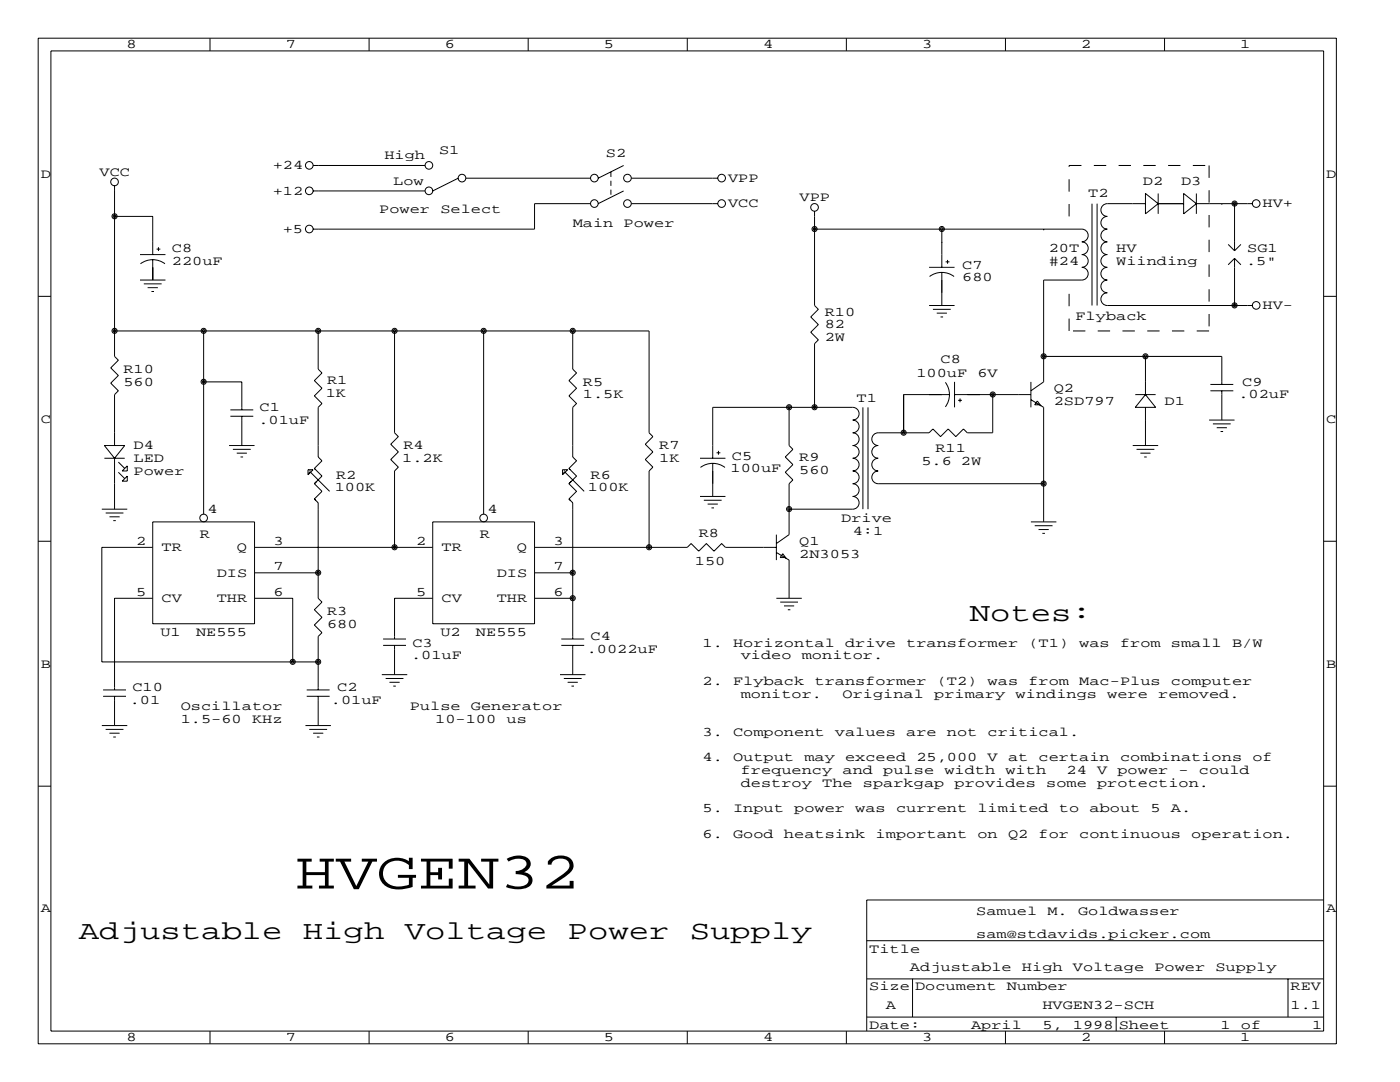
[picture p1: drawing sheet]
<svg xmlns="http://www.w3.org/2000/svg" width="279mm" height="216mm" viewBox="0 0 279 216" stroke-linecap="round" stroke-linejoin="round" font-family="sans-serif">
<g fill="none" stroke="#000" stroke-width=".2">
<path d="M7.6 7.6h259.1v200.7h-259.1zM10.2 10.2h254v195.5h-254zM41.9 7.6v2.6M73.7 7.6v2.6M105.4 7.6v2.6M137.2 7.6v2.6M168.9 7.6v2.6M200.7 7.6v2.6M232.4 7.6v2.6M22.9 37.1v34l.7 .8-1.5 1.5 1.5 1.5-1.5 1.6 1.5 1.5-.7 .7v10.2M62.5 33h22.3M62.5 38.1h22.3"/>
<path d="M91.4 35.6l-5 2.5M93 35.6h24.9M121.9 34.3v1M121.9 36.1v1M121.9 37.8v1.1M124.5 33l-5.1 2.6M124.5 38.1l-5.1 2.5M126 35.6h17.3M228.6 38.6l2.5 2-2.5 2.1zM231.1 38.6v4.1M236.2 38.6l2.6 2-2.6 2.1zM238.8 38.6v4.1"/>
<path d="M7.6 59.1h2.6M22.9 43.2h7.6v7.6M27.9 55.9h5.1M27.9 50.8h5.1M28 52.6a4.1 4.1 0 0 1 4.9 0M28.7 56.6h3.6M29.5 57.4h2M30.2 58.2h.5M30.5 51.8v4.1M31.2 49.7h.8M31.6 49.3v.8M117.9 40.6h-11.2v5.1h-44.2"/>
<path d="M126 40.6h17.3M162.6 45.7h53.3a1.27 1.27 0 0 1 1.3 1.3 1.27 1.27 0 0 1-1.3 1.3 1.27 1.27 0 0 1 1.3 1.2 1.27 1.27 0 0 1-1.3 1.3 1.27 1.27 0 0 1 1.3 1.3 1.27 1.27 0 0 1-1.3 1.2 1.27 1.27 0 0 1 1.3 1.3 1.27 1.27 0 0 1-1.3 1.3h-7.6v20.3l-2.6 1.8M162.6 42.2v18.8l.7 .7-1.5 1.5 1.5 1.6-1.5 1.5 1.5 1.5-.7 .8v12.7M185.4 53.3h5.1M185.5 55.2a4.1 4.1 0 0 1 4.9 0M188 48.3h.1M188 45.7v7.6M188 54.4v6.6M188.7 52.2h.8M189.1 51.9v.7M208.3 45.7h.1M217.9 40.6v20.4"/>
<path d="M218.9 40.6v20.4M228.6 40.6h-7.6a1.27 1.27 0 0 0-1.3 1.3 1.27 1.27 0 0 0 1.3 1.3 1.27 1.27 0 0 0-1.3 1.3 1.27 1.27 0 0 0 1.3 1.2 1.27 1.27 0 0 0-1.3 1.3 1.27 1.27 0 0 0 1.3 1.3 1.27 1.27 0 0 0-1.3 1.2 1.27 1.27 0 0 0 1.3 1.3 1.27 1.27 0 0 0-1.3 1.3 1.27 1.27 0 0 0 1.3 1.2 1.27 1.27 0 0 0-1.3 1.3 1.27 1.27 0 0 0 1.3 1.3 1.27 1.27 0 0 0-1.3 1.2 1.27 1.27 0 0 0 1.3 1.3 1.27 1.27 0 0 0-1.3 1.3 1.27 1.27 0 0 0 1.3 1.3h28.9M231.1 40.6h.1M231.1 40.6h5.1M238.8 40.6h11.1M243.8 40.6h.1M245.1 48.8l1.3 1.2M246.4 40.6v9.4M246.4 51.6v9.4M246.4 51.6l-1.3 1.2M246.4 51.6l1.2 1.2M247.6 48.8l-1.2 1.2"/>
<path d="M264.2 59.1h2.5M22.9 66h106.6v20.4l.8 .7-1.5 1.5 1.5 1.6-1.5 1.5 1.5 1.5-.8 .8v15.2M40.6 76.2h7.7v5.6M40.6 66v36.6M63.5 66v7.7l.8 .7-1.6 1.5 1.6 1.6-1.6 1.5 1.6 1.5-.8 .8v9.9l.8 .7-1.6 1.6 1.6 1.5-1.6 1.5 1.6 1.5-1.6 1.6 .8 .7v19.1l.8 .7-1.6 1.6 1.6 1.5-1.6 1.5 1.6 1.5-.8 .8v10.7M78.7 66v20.4l.8 .7-1.5 1.5 1.5 1.6-1.5 1.5 1.5 1.5-.8 .8v15.2M96.5 66v36.6M114.3 66v7.7l.8 .7-1.6 1.5 1.6 1.6-1.6 1.5 1.6 1.5-.8 .8v9.9l.8 .7-1.6 1.6 1.6 1.5-1.6 1.5 1.6 1.5-1.6 1.6 .8 .7v27.2M185.4 61h5.1M186.2 61.7h3.5M186.9 62.5h2.1M187.7 63.2h.5"/>
<path d="M188.7 76.3a4.1 4.1 0 0 1 0 4.9M189.5 78.7h-9.2v7.7M190.5 78.7h15.2M190.5 76.2v5.1M191.2 79.9h.8M191.6 79.5v.8M198.1 78.7v7.7h-5.1l-.7-.8-1.5 1.5-1.6-1.5-1.5 1.5-1.5-1.5-.8 .8h-10.1a1.27 1.27 0 0 0-1.3 1.2 1.27 1.27 0 0 0 1.3 1.3 1.27 1.27 0 0 0-1.3 1.3 1.27 1.27 0 0 0 1.3 1.2 1.27 1.27 0 0 0-1.3 1.3 1.27 1.27 0 0 0 1.3 1.3 1.27 1.27 0 0 0-1.3 1.2 1.27 1.27 0 0 0 1.3 1.3h33M205.7 76.2v5.1M205.7 79.8l2.6 1.5v22.8M208.3 71.1h35.5v5.6M226.6 78.7h4M228.6 71.1v7.6"/>
<path d="M228.6 78.7l2 2.6h-4zM241.6 78h4.5M241.6 76.7h4.5M243.8 78v5.8M20.8 88.9h4.1l-2 2.5zM20.8 91.4h4.1M22.9 91.4v10.2M23.6 92.2l1.3 1.3M23.6 94.2l1.3 1.3M25.4 93v1h-1zM25.4 95v1h-1zM45.7 88.9h5.1"/>
<path d="M46 83.1h4.5M46 81.8h4.5M46.5 89.7h3.5M47.2 90.4h2.1M48 91.2h.5M48.3 83.1v5.8M61.5 93.7h1l-1 1zM61.7 94.2h.1M61.7 94h.3M62 94.2l3.8 3.8M112.3 93.7h1l-1 1zM112.5 94.2h.1"/>
<path d="M112.5 94h.3M112.8 94.2l3.8 3.8M139.7 91.4h5.1M139.7 99.1h5.1M139.8 93.3a4.1 4.1 0 0 1 4.9 0M140.5 99.8h3.5M142.2 91.4v-10.1h28a1.27 1.27 0 0 1 1.3 1.3 1.27 1.27 0 0 1-1.3 1.2 1.27 1.27 0 0 1 1.3 1.3 1.27 1.27 0 0 1-1.3 1.3 1.27 1.27 0 0 1 1.3 1.2 1.27 1.27 0 0 1-1.3 1.3 1.27 1.27 0 0 1 1.3 1.3 1.27 1.27 0 0 1-1.3 1.2 1.27 1.27 0 0 1 1.3 1.3 1.27 1.27 0 0 1-1.3 1.3 1.27 1.27 0 0 1 1.3 1.3 1.27 1.27 0 0 1-1.3 1.2 1.27 1.27 0 0 1 1.3 1.3 1.27 1.27 0 0 1-1.3 1.3 1.27 1.27 0 0 1 1.2 1.2 1.27 1.27 0 0 1-1.2 1.3h-12.7M142.2 92.5v6.6M143 90.3h.8M143.4 90v.7M157.5 81.3v7.6l.7 .8-1.5 1.5 1.5 1.5-1.5 1.5 1.5 1.6-.7 .7v10.2l-2.6 1.8M162.6 81.3h.1"/>
<path d="M172.2 81.3v20.3M173.2 81.3v20.3M207.5 80.8h-1l.5-.8 .8 1M226.1 88.9h5M226.8 89.7h3.6M227.6 90.4h2M228.3 91.2h.6M228.6 81.3v7.6M241.3 83.8h5.1M242.1 84.6h3.5M242.8 85.3h2.1M243.6 86.1h.5"/>
<path d="M7.6 108h2.6M20.3 101.6h5.1M21.1 102.4h3.5M21.8 103.1h2.1M22.6 103.9h.5M30.5 119.4h-7.6v18.3M30.5 104.1h20.3v20.4h-20.3zM30.5 109.2h-10.2v22.9h43.2M50.8 109.2h35.6M50.8 119.4h7.6v12.7M50.8 114.3h12.7M78.7 109.2h.1"/>
<path d="M78.7 119.4h.1M78.7 119.4h7.7M78.7 119.4v8.1M86.4 104.1h20.3v20.4h-20.3zM106.7 109.2h30.5l.7-.7 1.5 1.5 1.6-1.5 1.5 1.5 1.5-1.5 .8 .7h10.1M106.7 119.4h7.6M106.7 114.3h7.6M114.3 114.3h.1M129.5 109.2h.1M141.2 100.6h2.1M142 101.3h.5M154.9 106.7v5.1"/>
<path d="M154.9 110.2l2.6 1.6v7.6M154.9 119.4h5.1M156.7 111.3h-1l.5-.8 .8 1M157.5 101.6h.1M205.7 104.1h5.1M206.5 104.9h3.6M207.3 105.7h2M208 106.4h.5M264.2 108h2.5M20.6 138.9h4.5M20.6 137.7h4.5M22.9 138.9v5.9"/>
<path d="M61.2 138.9h4.6M61.2 137.7h4.6M63.5 138.9v5.9M76.2 134.6h5.1M76.5 128.8h4.5M76.5 127.5h4.5M77 135.4h3.5M77.7 136.1h2.1M78.5 136.9h.5M78.7 128.8v5.8M111.8 134.6h5M112 128.8h4.6"/>
<path d="M112 127.5h4.6M112.5 135.4h3.6M113.3 136.1h2M114 136.9h.6M114.3 128.8v5.8M155.7 120.1h3.6M156.5 120.9h2M157.2 121.7h.5M7.6 156.9h2.6M20.3 144.8h5.1M21.1 145.5h3.5M21.8 146.3h2.1"/>
<path d="M22.6 147.1h.5M61 144.8h5M61.7 145.5h3.6M62.5 146.3h2M63.2 147.1h.6M264.2 156.9h2.5M264.2 179.6h-91.2v26.1M173 195.3h91.2M173 187.7h91.2M182.1 195.3v7.6M257 195.3v7.6M41.9 205.7v2.6"/>
<path d="M73.7 205.7v2.6M105.4 205.7v2.6M137.2 205.7v2.6M168.9 205.7v2.6M173 202.9h91.2M200.7 205.7v2.6M222.8 202.9v2.8M232.4 205.7v2.6"/>
<circle cx="22.9" cy="36.3" r=".76"/>
<circle cx="61.7" cy="33" r=".76"/>
<circle cx="61.7" cy="38.1" r=".76"/>
<circle cx="85.6" cy="33" r=".76"/>
<circle cx="85.6" cy="38.1" r=".76"/>
<circle cx="92.2" cy="35.5" r=".76"/>
<circle cx="118.6" cy="35.5" r=".76"/>
<circle cx="125.2" cy="35.5" r=".76"/>
<circle cx="144" cy="35.5" r=".76"/>
<circle cx="22.9" cy="43.2" r=".51"/>
<circle cx="22.9" cy="43.2" r=".25"/>
<circle cx="61.7" cy="45.7" r=".76"/>
<circle cx="118.6" cy="40.6" r=".76"/>
<circle cx="125.2" cy="40.6" r=".76"/>
<circle cx="144" cy="40.6" r=".76"/>
<circle cx="162.6" cy="45.7" r=".51"/>
<circle cx="162.6" cy="41.4" r=".76"/>
<circle cx="162.6" cy="45.7" r=".25"/>
<circle cx="188" cy="45.7" r=".51"/>
<circle cx="188" cy="45.7" r=".25"/>
<circle cx="246.4" cy="40.6" r=".51"/>
<circle cx="246.4" cy="40.6" r=".25"/>
<circle cx="250.7" cy="40.6" r=".76"/>
<circle cx="22.9" cy="66" r=".51"/>
<circle cx="22.9" cy="66" r=".25"/>
<circle cx="40.6" cy="66" r=".51"/>
<circle cx="40.6" cy="76.2" r=".51"/>
<circle cx="40.6" cy="76.2" r=".25"/>
<circle cx="40.6" cy="66" r=".25"/>
<circle cx="63.5" cy="66" r=".51"/>
<circle cx="63.5" cy="66" r=".25"/>
<circle cx="78.7" cy="66" r=".51"/>
<circle cx="78.7" cy="66" r=".25"/>
<circle cx="96.5" cy="66" r=".51"/>
<circle cx="96.5" cy="66" r=".25"/>
<circle cx="114.3" cy="66" r=".51"/>
<circle cx="114.3" cy="66" r=".25"/>
<circle cx="198.1" cy="78.7" r=".51"/>
<circle cx="198.1" cy="78.7" r=".25"/>
<circle cx="208.3" cy="71.1" r=".51"/>
<circle cx="208.3" cy="71.1" r=".25"/>
<circle cx="228.6" cy="71.1" r=".51"/>
<circle cx="228.6" cy="71.1" r=".25"/>
<circle cx="246.4" cy="60.9" r=".51"/>
<circle cx="246.4" cy="60.9" r=".25"/>
<circle cx="250.7" cy="60.9" r=".76"/>
<circle cx="157.5" cy="81.3" r=".51"/>
<circle cx="157.5" cy="81.3" r=".25"/>
<circle cx="162.6" cy="81.3" r=".51"/>
<circle cx="162.6" cy="81.3" r=".25"/>
<circle cx="180.3" cy="86.3" r=".51"/>
<circle cx="180.3" cy="86.3" r=".25"/>
<circle cx="208.3" cy="96.5" r=".51"/>
<circle cx="208.3" cy="96.5" r=".25"/>
<circle cx="40.6" cy="103.4" r=".76"/>
<circle cx="63.5" cy="114.3" r=".51"/>
<circle cx="63.5" cy="114.3" r=".25"/>
<circle cx="78.7" cy="109.2" r=".51"/>
<circle cx="78.7" cy="109.2" r=".25"/>
<circle cx="96.5" cy="103.4" r=".76"/>
<circle cx="114.3" cy="114.3" r=".51"/>
<circle cx="114.3" cy="119.4" r=".51"/>
<circle cx="114.3" cy="119.4" r=".25"/>
<circle cx="114.3" cy="114.3" r=".25"/>
<circle cx="129.5" cy="109.2" r=".51"/>
<circle cx="129.5" cy="109.2" r=".25"/>
<circle cx="157.5" cy="101.6" r=".51"/>
<circle cx="157.5" cy="101.6" r=".25"/>
<circle cx="58.4" cy="132.1" r=".51"/>
<circle cx="58.4" cy="132.1" r=".25"/>
<circle cx="63.5" cy="132.1" r=".51"/>
<circle cx="63.5" cy="132.1" r=".25"/>
</g>
<path d="M213.4 33h27.9M241.3 33v33M213.4 43.2v-10.2M213.4 66v-7.6M241.3 66h-27.9" fill="none" stroke="#000" stroke-width=".2" stroke-dasharray="2.5" stroke-linecap="butt"/>
<text font-size="10.6" x="58.9" y="177.3">HVGEN32</text>
<g font-size="5.3">
<text x="193.5" y="124">Notes:</text>
<text x="15.7" y="187.5">Adjustable</text>
<text x="60.5" y="187.5">High</text>
<text x="80.8" y="187.5">Voltage</text>
<text x="113.3" y="187.5">Power</text>
<text x="137.7" y="187.5">Supply</text>
</g>
<g font-size="2.6">
<text x="25.3" y="9.7">8</text>
<text x="57" y="9.7">7</text>
<text x="88.8" y="9.7">6</text>
<text x="120.5" y="9.7">5</text>
<text x="152.3" y="9.7">4</text>
<text x="184" y="9.7">3</text>
<text x="215.8" y="9.7">2</text>
<text x="247.5" y="9.7">1</text>
<text x="8.1" y="35.5">D</text>
<text x="19.9" y="35.1">VCC</text>
<text x="54.4" y="33.8">+24</text>
<text x="76.7" y="31.7">High</text>
<text x="87.6" y="30.7">S1</text>
<text x="120.9" y="31.2">S2</text>
<text x="264.7" y="35.5">D</text>
<text x="54.4" y="38.9">+12</text>
<text x="78.5" y="36.8">Low</text>
<text x="145.3" y="41.4">VCC</text>
<text x="145.3" y="36.3">VPP</text>
<text x="159.6" y="40.1">VPP</text>
<text x="217.2" y="39.4">T2</text>
<text x="228.1" y="36.8">D2</text>
<text x="235.7" y="36.8">D3</text>
<text x="252" y="41.4">HV+</text>
<text x="56.4" y="46.5">+5</text>
<text x="75.7" y="42.4">Power</text>
<text x="87.9" y="42.4">Select</text>
<text x="114.3" y="45.2">Main</text>
<text x="124.5" y="45.2">Power</text>
<text x="34.3" y="50.3">C8</text>
<text x="34.3" y="52.8">220uF</text>
<text x="192" y="53.6">C7</text>
<text x="209.3" y="50.3">20T</text>
<text x="209.3" y="52.8">#24</text>
<text x="222.8" y="50.3">HV</text>
<text x="222.8" y="52.8">Wiinding</text>
<text x="248.7" y="52.8">.5&quot;</text>
<text x="248.9" y="50.3">SG1</text>
<text x="192" y="56.1">680</text>
<text x="164.6" y="63">R10</text>
<text x="164.6" y="65.5">82</text>
<text x="214.6" y="63.8">Flyback</text>
<text x="252" y="61.7">HV-</text>
<text x="164.6" y="68.1">2W</text>
<text x="24.6" y="74.4">R10</text>
<text x="24.6" y="77">560</text>
<text x="65.3" y="76.7">R1</text>
<text x="116.3" y="77">R5</text>
<text x="182.9" y="75.2">100uF</text>
<text x="187.7" y="72.4">C8</text>
<text x="195.1" y="75.2">6V</text>
<text x="247.9" y="77">C9</text>
<text x="51.8" y="82">C1</text>
<text x="65" y="79.2">1K</text>
<text x="116.3" y="79.5">1.5K</text>
<text x="170.9" y="80.3">T1</text>
<text x="210.3" y="78.2">Q2</text>
<text x="210.3" y="80.8">2SD797</text>
<text x="232.4" y="80.8">D1</text>
<text x="247.1" y="79.5">.02uF</text>
<text x="8.1" y="84.3">C</text>
<text x="26.7" y="89.7">D4</text>
<text x="51.6" y="84.6">.01uF</text>
<text x="80.5" y="89.7">R4</text>
<text x="131.6" y="89.7">R7</text>
<text x="264.7" y="84.3">C</text>
<text x="26.7" y="92.2">LED</text>
<text x="26.7" y="94.7">Power</text>
<text x="67.1" y="95.5">R2</text>
<text x="80.3" y="92.2">1.2K</text>
<text x="117.9" y="95.5">R6</text>
<text x="131.6" y="92.2">1K</text>
<text x="145.8" y="94.2">100uF</text>
<text x="146" y="91.7">C5</text>
<text x="159.5" y="91.9">R9</text>
<text x="159.5" y="94.5">560</text>
<text x="183.9" y="92.7">5.6 2W</text>
<text x="186.7" y="90.2">R11</text>
<text x="66.8" y="98">100K</text>
<text x="117.3" y="98">100K</text>
<text x="39.9" y="107.4">R</text>
<text x="41.4" y="102.4">4</text>
<text x="95.8" y="107.4">R</text>
<text x="97.3" y="102.4">4</text>
<text x="139.4" y="107.2">R8</text>
<text x="167.9" y="104.1">Drive</text>
<text x="170.2" y="106.7">4:1</text>
<text x="27.2" y="108.7">2</text>
<text x="32.3" y="110">TR</text>
<text x="47.3" y="110">Q</text>
<text x="54.6" y="108.7">3</text>
<text x="54.6" y="113.8">7</text>
<text x="83.1" y="108.7">2</text>
<text x="88.1" y="110">TR</text>
<text x="103.1" y="110">Q</text>
<text x="110.5" y="108.7">3</text>
<text x="110.5" y="113.8">7</text>
<text x="138.7" y="112.8">150</text>
<text x="159.5" y="108.7">Q1</text>
<text x="159.5" y="111.3">2N3053</text>
<text x="27.2" y="118.9">5</text>
<text x="43.3" y="115.1">DIS</text>
<text x="54.6" y="118.9">6</text>
<text x="83.1" y="118.9">5</text>
<text x="99.1" y="115.1">DIS</text>
<text x="110.5" y="118.9">6</text>
<text x="32.3" y="120.1">CV</text>
<text x="43.3" y="120.1">THR</text>
<text x="65.3" y="122.7">R3</text>
<text x="65.3" y="125.2">680</text>
<text x="88.1" y="120.1">CV</text>
<text x="99.1" y="120.1">THR</text>
<text x="32" y="127">U1</text>
<text x="39.1" y="127">NE555</text>
<text x="82" y="131.6">.01uF</text>
<text x="82.3" y="129">C3</text>
<text x="87.9" y="127">U2</text>
<text x="95" y="127">NE555</text>
<text x="117.1" y="130.3">.0022uF</text>
<text x="117.9" y="127.8">C4</text>
<text x="140.2" y="129">1.</text>
<text x="146.3" y="129">Horizontal</text>
<text x="147.8" y="131.6">video</text>
<text x="160" y="131.6">monitor.</text>
<text x="168.7" y="129">drive</text>
<text x="180.8" y="129">transformer</text>
<text x="205.2" y="129">(T1)</text>
<text x="215.4" y="129">was</text>
<text x="223.5" y="129">from</text>
<text x="233.7" y="129">small</text>
<text x="245.9" y="129">B/W</text>
<text x="8.1" y="133.2">B</text>
<text x="26.4" y="137.9">C10</text>
<text x="67.3" y="137.9">C2</text>
<text x="140.2" y="136.7">2.</text>
<text x="146.3" y="136.7">Flyback</text>
<text x="162.6" y="136.7">transformer</text>
<text x="186.9" y="136.7">(T2)</text>
<text x="197.1" y="136.7">was</text>
<text x="205.2" y="136.7">from</text>
<text x="215.4" y="136.7">Mac-Plus</text>
<text x="233.7" y="136.7">computer</text>
<text x="264.7" y="133.2">B</text>
<text x="25.9" y="140.5">.01</text>
<text x="36.1" y="141.7">Oscillator</text>
<text x="66" y="140.5">.01uF</text>
<text x="81.8" y="141.7">Pulse</text>
<text x="94" y="141.7">Generator</text>
<text x="147.8" y="139.2">monitor.</text>
<text x="168.1" y="139.2">Original</text>
<text x="186.4" y="139.2">primary</text>
<text x="202.7" y="139.2">windings</text>
<text x="221" y="139.2">were</text>
<text x="231.1" y="139.2">removed.</text>
<text x="36.1" y="144.3">1.5-60</text>
<text x="50.3" y="144.3">KHz</text>
<text x="86.9" y="144.3">10-100</text>
<text x="101.1" y="144.3">us</text>
<text x="140.2" y="146.8">3.</text>
<text x="146.3" y="146.8">Component</text>
<text x="166.6" y="146.8">values</text>
<text x="180.8" y="146.8">are</text>
<text x="189" y="146.8">not</text>
<text x="197.1" y="146.8">critical.</text>
<text x="140.2" y="151.9">4.</text>
<text x="146.3" y="151.9">Output</text>
<text x="147.8" y="154.4">frequency</text>
<text x="160.5" y="151.9">may</text>
<text x="168.1" y="154.4">and</text>
<text x="168.7" y="151.9">exceed</text>
<text x="176.3" y="154.4">pulse</text>
<text x="182.9" y="151.9">25,000</text>
<text x="188.5" y="154.4">width</text>
<text x="197.1" y="151.9">V</text>
<text x="200.7" y="154.4">with</text>
<text x="201.2" y="151.9">at</text>
<text x="207.3" y="151.9">certain</text>
<text x="212.9" y="154.4">24</text>
<text x="218.9" y="154.4">V</text>
<text x="223" y="154.4">power</text>
<text x="223.5" y="151.9">combinations</text>
<text x="235.2" y="154.4">-</text>
<text x="239.3" y="154.4">could</text>
<text x="249.9" y="151.9">of</text>
<text x="147.8" y="157">destroy</text>
<text x="164.1" y="157">The</text>
<text x="172.2" y="157">sparkgap</text>
<text x="190.5" y="157">provides</text>
<text x="208.8" y="157">some</text>
<text x="218.9" y="157">protection.</text>
<text x="140.2" y="162.1">5.</text>
<text x="140.2" y="167.1">6.</text>
<text x="146.3" y="162.1">Input</text>
<text x="146.3" y="167.1">Good</text>
<text x="156.5" y="167.1">heatsink</text>
<text x="158.5" y="162.1">power</text>
<text x="170.7" y="162.1">was</text>
<text x="174.8" y="167.1">important</text>
<text x="178.8" y="162.1">current</text>
<text x="195.1" y="162.1">limited</text>
<text x="195.1" y="167.1">on</text>
<text x="201.2" y="167.1">Q2</text>
<text x="207.3" y="167.1">for</text>
<text x="211.3" y="162.1">to</text>
<text x="215.4" y="167.1">continuous</text>
<text x="217.4" y="162.1">about</text>
<text x="229.6" y="162.1">5</text>
<text x="233.7" y="162.1">A.</text>
<text x="237.7" y="167.1">operation.</text>
<text x="8.1" y="182.1">A</text>
<text x="194.8" y="182.6">Samuel</text>
<text x="209" y="182.6">M.</text>
<text x="215.1" y="182.6">Goldwasser</text>
<text x="264.7" y="182.1">A</text>
<text x="173.5" y="190.2">Title</text>
<text x="194.8" y="187.2">sam@stdavids.picker.com</text>
<text x="173.5" y="197.6">Size Document</text>
<text x="181.6" y="193.8">Adjustable</text>
<text x="200.9" y="197.6">Number</text>
<text x="204" y="193.8">High</text>
<text x="214.1" y="193.8">Voltage</text>
<text x="230.4" y="193.8">Power</text>
<text x="242.6" y="193.8">Supply</text>
<text x="257.6" y="197.6">REV</text>
<text x="176.8" y="201.4">A</text>
<text x="208" y="201.4">HVGEN32-SCH</text>
<text x="257.6" y="201.4">1.1</text>
<text x="25.3" y="207.8">8</text>
<text x="57" y="207.8">7</text>
<text x="88.8" y="207.8">6</text>
<text x="120.5" y="207.8">5</text>
<text x="152.3" y="207.8">4</text>
<text x="173.5" y="205.2">Date:</text>
<text x="184" y="207.8">3</text>
<text x="193.8" y="205.2">April</text>
<text x="208" y="205.2">5,</text>
<text x="214.1" y="205.2">1998 Sheet</text>
<text x="215.8" y="207.8">2</text>
<text x="243.6" y="205.2">1</text>
<text x="247.5" y="207.8">1</text>
<text x="247.7" y="205.2">of</text>
<text x="261.9" y="205.2">1</text>
</g>
</svg>
